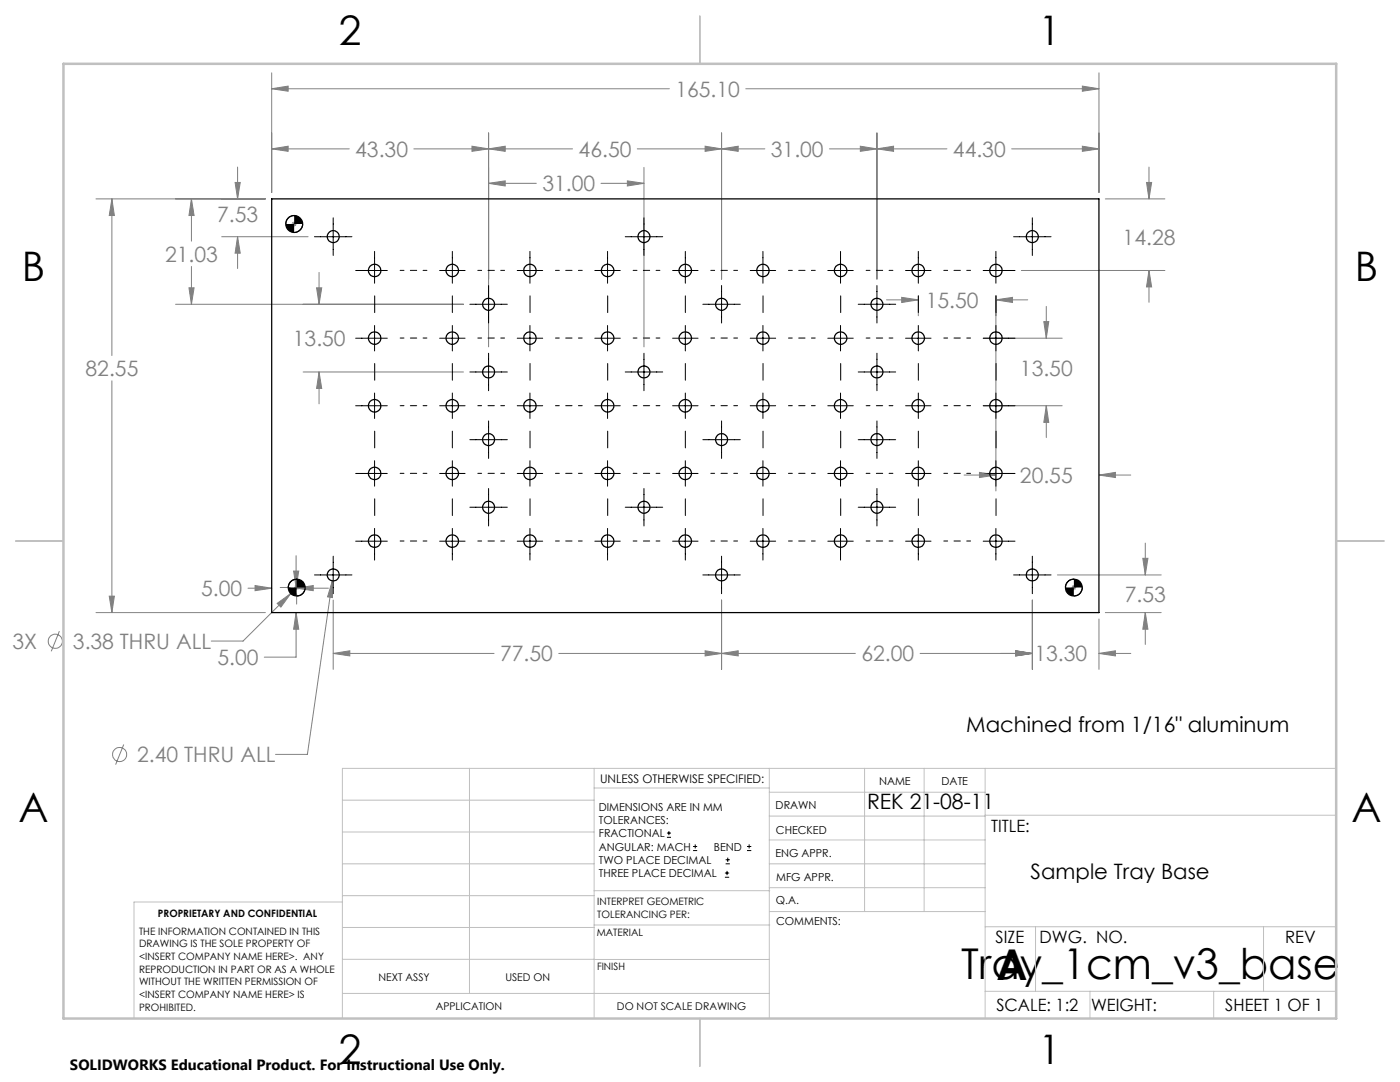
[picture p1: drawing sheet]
<svg xmlns="http://www.w3.org/2000/svg" width="279mm" height="216mm" viewBox="0 0 279 216" stroke-linecap="round" stroke-linejoin="round" font-family="sans-serif">
<g fill="none" stroke="#808080" stroke-width=".2">
<path d="M54.2 17.7l3.3-.5v1zM54.2 14.5v23.9M54.2 17.7h79.4M148.8 17.7h70.5M216 17.2l3.3 .5-3.3 .5zM219.3 14.5v23.9M19.2 39.7h33.8M22.3 39.7l.5 3.3h-1zM22.3 39.7v31.2M38.2 39.7l.5 3.3h-1zM38.2 39.7v8.4M46.9 36.4h1l-.5 3.3z"/>
<path d="M47.4 33.3v6.4M54.2 29.7l3.3-.5v1zM54.2 29.7h15.5M82.6 29.7h31.7M94.2 29.2l3.3 .5-3.3 .5zM97.5 29.7l3.3-.5v1zM97.5 36.6l3.3-.5v1zM97.5 26.5v42.7M97.5 36.6h9.5M119.9 36.6h8.6M125.2 36.1l3.3 .5-3.3 .5zM127.2 29.7h25.4"/>
<path d="M128.5 33.4v35.8M140.7 29.2l3.3 .5-3.3 .5zM144 29.7l3.3-.5v1zM144 26.5v29.2M165.5 29.7h23.5M171.7 29.2l3.3 .5-3.3 .5zM175 29.7l3.3-.5v1zM175 26.5v29.2M201.9 29.7h17.4M216 29.2l3.3 .5-3.3 .5zM220.6 39.7h11.9M228.8 36.4h1l-.5 3.3z"/>
<path d="M229.3 33.3v6.4M37.7 57.4h1l-.5 3.3zM38.2 53.2v7.5M44.2 47.2h17.3M47.4 47.2l.5 3.3h-1zM47.4 47.2v6.4M58.2 44.7h1M58.3 44.3l.8 .7M58.7 44.2v1M59.1 44.3l-.8 .7M63.2 57.4h1l-.5 3.3zM63.7 54.4v6.3"/>
<path d="M176.9 59.8h6.4M180 59.3l3.3 .5-3.3 .6zM183.3 59v4M198.8 59.8l3.3-.5v1.1zM198.8 59v39M198.8 59.8h6.3M203.8 54h28.7M229.3 54l.5 3.3h-1zM229.3 54v6.3M22.3 76v46.2M35 60.7h57.5M60.5 74.2h32"/>
<path d="M63.7 74.2l.5 3.3h-1zM63.7 74.2v6.4M196.3 67.5h15.7M208.3 64.2h1l-.5 3.3zM208.8 61.1v6.4M192.4 94.8h6.4M195.5 94.3l3.3 .5-3.3 .5zM196.3 81h15.7M208.8 81l.5 3.3h-1zM208.8 81v6.3M219.3 94.8l3.3-.5v1zM219.3 94.8h6.4"/>
<path d="M21.8 119h1l-.5 3.2zM49.5 117.4h4.7M50.9 116.8l3.3 .6-3.3 .5zM55.9 117.2h2M58 118.4l-9.5 9.5h-6.3M58.6 113.9h1l-.5 3.3zM58.7 117.2h1M58.8 116.9l.7 .7M59.1 110.9v6.3M59.2 117.4l3.3-.6v1.1zM59.2 118.5v2M59.2 117.4h6.3"/>
<path d="M59.2 116.7v1.1M59.5 116.9l-.7 .7M66.3 115.9l.1 3.3-1-.1zM66.3 115.9l-5 34.6h-6.3M66.5 119.7v13.9M144 119.7v13.9M206 119.7v13.9M211 114.7h20.7M213.8 117.2h1M214 116.9l.7 .7M214.3 116.7v1.1M214.7 116.9l-.7 .7"/>
<path d="M228.1 111.4h1l-.5 3.3zM228.6 108.4v6.3M11.9 125.9l-1.7 4.1M19.2 122.2h33.8M55.3 120.4l2.7-2-1.9 2.7zM59.1 122.2l.5 3.4h-1zM59.1 122.2v8.9h-6.4M66.5 130.4l3.3-.5v1zM66.5 130.4h32.1M111.5 130.4h59.2M140.7 129.9l3.3 .5-3.3 .5zM144 130.4l3.3-.5v1z"/>
<path d="M183.6 130.4h22.4M202.7 129.9l3.3 .5-3.3 .5zM219.3 130.4l3.3-.5v1zM219.3 123.5v10.1M219.3 130.4h6.4M220.6 122.2h11.1M228.6 122.2l.5 3.4h-1zM228.6 122.2v6.4M24.7 148.6l-1.6 4"/>
<circle cx="11" cy="128" r="1.41"/>
<circle cx="23.9" cy="150.6" r="1.42"/>
</g>
<g fill="none" stroke="#000" stroke-width=".2">
<path d="M58.7 43a1.69 1.69 0 0 0-1.7 1.7M60.4 44.7a1.69 1.69 0 0 1-1.7 1.7M62.8 47.2h7.4M66.5 43.5v7.5M71 54h6.3M74.8 50.2v6.3M87.7 54h5.1M90.3 50.2v6.3M97.5 57v7.5M103.2 54h5.1M105.8 50.2v6.3M118.7 54h5.1"/>
<path d="M121.2 50.2v6.3M124.8 47.2h7.5M128.5 43.5v7.5M134.2 54h5.1M136.8 50.2v6.3M144 57v7.5M149.7 54h5.1M152.3 50.2v6.3M165.2 54h5.1M167.7 50.2v6.3M175 57v7.5M180.7 54h5.1"/>
<path d="M183.3 50.2v6.3M196.2 54h6.4M198.8 50.2v6.3M202.3 47.2h7.5M206 43.5v7.5M71 67.5h6.3M74.8 64.9v5.1M74.8 78.4v5.1M87.7 67.5h5.1M90.3 64.9v5.1M90.3 78.4v5.1M93.8 74.2h7.4"/>
<path d="M93.8 60.7h7.4M97.5 70.5v7.5M103.2 67.5h5.1M105.8 64.9v5.1M105.8 78.4v5.1M118.7 67.5h5.1M121.2 64.9v5.1M121.2 78.4v5.1M124.8 74.2h7.5M128.5 70.5v7.5M134.2 67.5h5.1M136.8 64.9v5.1"/>
<path d="M136.8 78.4v5.1M140.3 60.7h7.4M149.7 67.5h5.1M152.3 64.9v5.1M152.3 78.4v5.1M165.2 67.5h5.1M167.7 64.9v5.1M167.7 78.4v5.1M171.3 74.2h7.5M171.3 60.7h7.5M175 70.5v7.5M180.7 67.5h5.1"/>
<path d="M183.3 64.9v5.1M183.3 78.4v5.1M196.2 67.5h6.4M198.8 64.9v5.1M198.8 78.4v5.1M71 81h6.3M71 94.5h6.3M74.8 91.9v5.1M87.7 81h5.1M87.7 94.5h5.1M90.3 91.9v5.1M93.8 87.7h7.4"/>
<path d="M97.5 84v7.5M97.5 97.5v7.5M103.2 81h5.1M103.2 94.5h5.1M105.8 91.9v5.1M118.7 81h5.1M118.7 94.5h5.1M121.2 91.9v5.1M128.5 97.5v7.5M134.2 81h5.1M134.2 94.5h5.1M136.8 91.9v5.1"/>
<path d="M140.3 87.7h7.4M144 84v7.5M149.7 81h5.1M149.7 94.5h5.1M152.3 91.9v5.1M165.2 81h5.1M165.2 94.5h5.1M167.7 91.9v5.1M171.3 87.7h7.5M175 84v7.5M175 97.5v7.5M180.7 81h5.1"/>
<path d="M180.7 94.5h5.1M183.3 91.9v5.1M196.2 81h6.4M196.2 94.5h6.4M198.8 91.9v5.1M59.2 115.6a1.69 1.69 0 0 0-1.7 1.6M60.9 117.2a1.69 1.69 0 0 1-1.7 1.7M62.8 114.7h7.4M66.5 111v7.5M71 108h6.3M74.8 105.4v6.4M87.7 108h5.1"/>
<path d="M90.3 105.4v6.4M93.8 101.2h7.4M103.2 108h5.1M105.8 105.4v6.4M118.7 108h5.1M121.2 105.4v6.4M124.8 101.2h7.5M134.2 108h5.1M136.8 105.4v6.4M140.3 114.7h7.4M144 111v7.5M149.7 108h5.1"/>
<path d="M152.3 105.4v6.4M165.2 108h5.1M167.7 105.4v6.4M171.3 101.2h7.5M180.7 108h5.1M183.3 105.4v6.4M196.2 108h6.4M198.8 105.4v6.4M202.3 114.7h7.5M206 111v7.5M214.3 115.6a1.69 1.69 0 0 0-1.7 1.6M216 117.2a1.69 1.69 0 0 1-1.7 1.7"/>
<path d="M133.1 167.1h.8M133.1 166.2h.8M133.5 165.8v.9M138.3 169.7h.8M138.3 168.9h.8M138.7 168.5v.8M144.7 175h.8M144.7 174.2h.8M144.8 172.4h.9M144.8 171.6h.9M145.1 173.8v.8M145.2 171.1v.9"/>
<path d="M149.1 169.7h.8M149.1 168.9h.8M149.5 168.5v.8"/>
</g>
<g fill="none" stroke="#c0c0c0" stroke-width=".2">
<path d="M68.3 159.7h50.3M93.7 153.3v44.9M118.6 153.3v49.9M118.6 157.2h34.9M153.5 153.3v49.9M153.5 158.1h43.1M172.5 153.3v28.6M184.4 153.3v28.6M196.6 153.3v49.9M266.7 153.3h-198.4v49.9M68.3 178.7h50.3M68.3 172.4h50.3"/>
<path d="M68.3 166h50.3M68.3 180h-41.6v23.2M118.6 177.7h35M153.5 167.6h43.1M153.5 162.8h43.1M153.5 172.4h43.1M153.5 177.1h43.1M196.6 162.7h70.1M68.3 198.2h85.2M68.3 191.4l85.2 .1M68.3 185.1h50.3M118.6 184.6h35"/>
<path d="M153.6 181.9h43M196.6 197.8h70.1M196.6 184.9h70.1M206.7 184.9v12.9M217.5 197.8v5.4M242.2 197.8v5.4M252.2 184.9v12.9"/>
</g>
<path d="M139.7 3.2v9.5M3.1 107.9h9.6M266.7 107.9h9.5M139.7 203.2v9.6" fill="none" stroke="#c0c0c0" stroke-width=".25"/>
<path d="M12.7 12.7h254v190.5h-254z" fill="none" stroke="#c0c0c0" stroke-width=".5"/>
<g fill="none" stroke="#000" stroke-width=".2" stroke-dasharray="15.2 1.3 1.3 1.3" stroke-dashoffset="14.5">
<path d="M79.9 54h5.3M95.4 54h5.3M110.9 54h5.3M126.4 54h5.3M141.9 54h5.3M157.4 54h5.3M172.9 54h5.3M188.4 54h5.3M79.9 67.5h5.3M95.4 67.5h5.3M110.9 67.5h5.3M126.4 67.5h5.3"/>
<path d="M141.9 67.5h5.3M157.4 67.5h5.3M172.9 67.5h5.3M188.4 67.5h5.3M79.9 94.5h5.3M79.9 81h5.3M95.4 94.5h5.3M95.4 81h5.3M110.9 94.5h5.3M110.9 81h5.3M126.4 94.5h5.3M126.4 81h5.3"/>
<path d="M141.9 94.5h5.3M141.9 81h5.3M157.4 94.5h5.3M157.4 81h5.3M172.9 94.5h5.3M172.9 81h5.3M188.4 94.5h5.3M188.4 81h5.3M79.9 108h5.3M95.4 108h5.3M110.9 108h5.3M126.4 108h5.3"/>
<path d="M141.9 108h5.3M157.4 108h5.3M172.9 108h5.3M188.4 108h5.3"/>
</g>
<g fill="none" stroke="#000" stroke-width=".2" stroke-dasharray="15.2 1.3 1.3 1.3">
<path d="M74.8 75.9v-3.4M74.8 62.4v-3.4M90.3 75.9v-3.4M90.3 62.4v-3.4M105.8 75.9v-3.4M105.8 62.4v-3.4M121.3 75.9v-3.4M121.3 62.4v-3.4M136.8 75.9v-3.4M136.8 62.4v-3.4M152.3 75.9v-3.4M152.3 62.4v-3.4"/>
<path d="M167.8 75.9v-3.4M167.8 62.4v-3.4M183.3 75.9v-3.4M183.3 62.4v-3.4M198.8 75.9v-3.4M198.8 62.4v-3.4M74.8 89.4v-3.4M90.3 89.4v-3.4M105.8 89.4v-3.4M121.3 89.4v-3.4M136.8 89.4v-3.4M152.3 89.4v-3.4"/>
<path d="M167.8 89.4v-3.4M183.3 89.4v-3.4M198.8 89.4v-3.4M74.8 102.9v-3.4M90.3 102.9v-3.4M105.8 102.9v-3.4M121.3 102.9v-3.4M136.8 102.9v-3.4M152.3 102.9v-3.4M167.8 102.9v-3.4M183.3 102.9v-3.4M198.8 102.9v-3.4"/>
</g>
<path d="M180 59.3l3.3 .5-3.3 .6zM198.8 59.8l3.3-.5v1.1zM208.3 64.2h1l-.5 3.3zM208.8 81l.5 3.3h-1zM229.3 54l.5 3.3h-1zM228.8 36.4h1l-.5 3.3zM195.5 94.3l3.3 .5-3.3 .5zM219.3 94.8l3.3-.5v1zM58.6 113.9h1l-.5 3.3zM59.1 122.2l.5 3.4h-1zM59.2 117.4l3.3-.6v1.1zM50.9 116.8l3.3 .6-3.3 .5zM202.7 129.9l3.3 .5-3.3 .5zM219.3 130.4l3.3-.5v1zM228.1 111.4h1l-.5 3.3zM228.6 122.2l.5 3.4h-1zM144 130.4l3.3-.5v1zM202.7 129.9l3.3 .5-3.3 .5zM66.5 130.4l3.3-.5v1zM140.7 129.9l3.3 .5-3.3 .5zM22.3 39.7l.5 3.3h-1zM21.8 119h1l-.5 3.2zM216 17.2l3.3 .5-3.3 .5zM54.2 17.7l3.3-.5v1zM47.4 47.2l.5 3.3h-1zM46.9 36.4h1l-.5 3.3zM94.2 29.2l3.3 .5-3.3 .5zM54.2 29.7l3.3-.5v1zM37.7 57.4h1l-.5 3.3zM38.2 39.7l.5 3.3h-1zM63.2 57.4h1l-.5 3.3zM63.7 74.2l.5 3.3h-1zM97.5 29.7l3.3-.5v1zM140.7 29.2l3.3 .5-3.3 .5zM144 29.7l3.3-.5v1zM171.7 29.2l3.3 .5-3.3 .5zM97.5 36.6l3.3-.5v1zM125.2 36.1l3.3 .5-3.3 .5zM55.3 120.4l.8 .7 1.9-2.7zM66.3 115.9l-.9 3.2 1 .1zM175 29.7l3.3-.5v1zM216 29.2l3.3 .5-3.3 .5z" fill="#808080"/>
<path d="M212.6 117.2a1.69 1.69 0 0 0 1.7 1.7v-1.7zM214.3 115.6v1.6h1.7a1.69 1.69 0 0 0-1.7-1.6zM57.5 117.2a1.69 1.69 0 0 0 1.7 1.7v-1.7zM59.2 115.6v1.6h1.7a1.69 1.69 0 0 0-1.7-1.6zM57 44.7a1.69 1.69 0 0 0 1.7 1.7v-1.7zM58.7 43v1.7h1.7a1.69 1.69 0 0 0-1.7-1.7z" fill="#000"/>
<g fill="none" stroke="#000" stroke-width=".25">
<path d="M54.2 39.7h165.1v82.5h-165.1z"/>
<circle cx="58.7" cy="44.7" r="1.68"/>
<circle cx="66.5" cy="47.2" r="1.21"/>
<circle cx="74.8" cy="54" r="1.25"/>
<circle cx="90.3" cy="54" r="1.25"/>
<circle cx="105.8" cy="54" r="1.24"/>
<circle cx="121.3" cy="54" r="1.25"/>
<circle cx="128.5" cy="47.2" r="1.21"/>
<circle cx="136.8" cy="54" r="1.24"/>
<circle cx="152.2" cy="54" r="1.24"/>
<circle cx="167.8" cy="54" r="1.25"/>
<circle cx="183.3" cy="54" r="1.24"/>
<circle cx="198.8" cy="54" r="1.25"/>
<circle cx="206" cy="47.2" r="1.22"/>
<circle cx="74.8" cy="67.5" r="1.25"/>
<circle cx="90.3" cy="67.5" r="1.25"/>
<circle cx="97.5" cy="74.2" r="1.2"/>
<circle cx="97.5" cy="60.7" r="1.2"/>
<circle cx="105.8" cy="67.5" r="1.24"/>
<circle cx="121.3" cy="67.5" r="1.25"/>
<circle cx="128.5" cy="74.2" r="1.2"/>
<circle cx="136.8" cy="67.5" r="1.24"/>
<circle cx="144" cy="60.7" r="1.2"/>
<circle cx="152.3" cy="67.5" r="1.24"/>
<circle cx="167.8" cy="67.5" r="1.25"/>
<circle cx="175" cy="74.2" r="1.2"/>
<circle cx="175" cy="60.7" r="1.2"/>
<circle cx="183.3" cy="67.5" r="1.24"/>
<circle cx="198.8" cy="67.5" r="1.25"/>
<circle cx="74.8" cy="81" r="1.26"/>
<circle cx="74.8" cy="94.5" r="1.25"/>
<circle cx="90.2" cy="81" r="1.26"/>
<circle cx="90.3" cy="94.5" r="1.25"/>
<circle cx="97.5" cy="87.7" r="1.2"/>
<circle cx="105.7" cy="81" r="1.25"/>
<circle cx="105.8" cy="94.5" r="1.24"/>
<circle cx="121.3" cy="81" r="1.26"/>
<circle cx="121.3" cy="94.5" r="1.25"/>
<circle cx="136.8" cy="81" r="1.25"/>
<circle cx="136.8" cy="94.5" r="1.24"/>
<circle cx="144" cy="87.7" r="1.2"/>
<circle cx="152.2" cy="81" r="1.25"/>
<circle cx="152.2" cy="94.5" r="1.24"/>
<circle cx="167.8" cy="81" r="1.26"/>
<circle cx="167.8" cy="94.5" r="1.25"/>
<circle cx="175" cy="87.7" r="1.2"/>
<circle cx="183.3" cy="81" r="1.25"/>
<circle cx="183.3" cy="94.5" r="1.24"/>
<circle cx="198.8" cy="81" r="1.26"/>
<circle cx="198.8" cy="94.5" r="1.25"/>
<circle cx="59.2" cy="117.3" r="1.69"/>
<circle cx="66.5" cy="114.7" r="1.2"/>
<circle cx="74.8" cy="108" r="1.25"/>
<circle cx="90.3" cy="108" r="1.25"/>
<circle cx="97.5" cy="101.2" r="1.2"/>
<circle cx="105.8" cy="108" r="1.24"/>
<circle cx="121.3" cy="108" r="1.25"/>
<circle cx="128.5" cy="101.2" r="1.2"/>
<circle cx="136.8" cy="108" r="1.24"/>
<circle cx="144" cy="114.7" r="1.2"/>
<circle cx="152.3" cy="108" r="1.24"/>
<circle cx="167.8" cy="108" r="1.25"/>
<circle cx="175" cy="101.2" r="1.2"/>
<circle cx="183.3" cy="108" r="1.24"/>
<circle cx="198.8" cy="108" r="1.25"/>
<circle cx="206" cy="114.7" r="1.21"/>
<circle cx="214.3" cy="117.3" r="1.69"/>
</g>
<g font-size="8.5">
<text x="191.8" y="195.4">Tray_1cm_v3_base</text>
<text x="198.9" y="195.5">A</text>
</g>
<g font-size="8.1">
<text x="67.6" y="8.9">2</text>
<text x="207.3" y="8.9">1</text>
<text x="4.4" y="56.2">B</text>
<text x="270.4" y="56.2">B</text>
<text x="3.7" y="164.1">A</text>
<text x="269.7" y="164.1">A</text>
<text x="67.6" y="212.4">2</text>
<text x="207.3" y="212.4">1</text>
</g>
<g font-size="4.2" fill="#808080">
<text x="134.8" y="19.3">165.10</text>
<text x="70.9" y="31.3">43.30</text>
<text x="115.5" y="31.3">46.50</text>
<text x="153.8" y="31.3">31.00</text>
<text x="190.2" y="31.3">44.30</text>
<text x="108.2" y="38.2">31.00</text>
<text x="43.3" y="44.2">7.53</text>
<text x="33" y="52.2">21.03</text>
<text x="224" y="49">14.28</text>
<text x="184.8" y="61.4">15.50</text>
<text x="58.4" y="69.1">13.50</text>
<text x="17.1" y="75.1">82.55</text>
<text x="203.5" y="75.1">13.50</text>
<text x="203.5" y="96.4">20.55</text>
<text x="40.1" y="118.9">5.00</text>
<text x="224.5" y="120.1">7.53</text>
<text x="2.5" y="129.5">3X</text>
<text x="14.6" y="129.5">3.38 THRU ALL</text>
<text x="99.8" y="132">77.50</text>
<text x="171.9" y="132">62.00</text>
<text x="206.4" y="132">13.30</text>
<text x="43.4" y="132.7">5.00</text>
<text x="27.4" y="152.1">2.40 THRU ALL</text>
</g>
<g font-size="4.2">
<text x="192.8" y="146">Machined from 1/16&quot; aluminum</text>
<text x="173" y="161.4">REK 21-08-11</text>
<text x="205.7" y="175.4">Sample Tray Base</text>
</g>
<g font-size="3.4">
<text x="197.8" y="166">TITLE:</text>
<text x="198.7" y="188.1">SIZE</text>
<text x="207.5" y="188.1">DWG. NO.</text>
<text x="256.5" y="188.2">REV</text>
<text x="198.8" y="201.7">SCALE: 1:2</text>
<text x="217.7" y="201.8">WEIGHT:</text>
<text x="244.5" y="201.7">SHEET 1 OF 1</text>
</g>
<text font-size="3" x="14" y="213.5">SOLIDWORKS Educational Product. For Instructional Use Only.</text>
<text font-size="2.4" x="119.8" y="156.2">UNLESS OTHERWISE SPECIFIED:</text>
<g font-size="2.2">
<text x="119.5" y="161.8">DIMENSIONS ARE IN MM</text>
<text x="154.8" y="161.4">DRAWN</text>
<text x="175.4" y="156.6">NAME</text>
<text x="187.9" y="156.7">DATE</text>
<text x="119.5" y="164.4">TOLERANCES:</text>
<text x="119.5" y="167.1">FRACTIONAL</text>
<text x="154.9" y="166.3">CHECKED</text>
<text x="119.5" y="169.7">ANGULAR: MACH</text>
<text x="119.5" y="172.4">TWO PLACE DECIMAL</text>
<text x="142.5" y="169.7">BEND</text>
<text x="154.8" y="171">ENG APPR.</text>
<text x="119.5" y="175">THREE PLACE DECIMAL</text>
<text x="154.9" y="175.7">MFG APPR.</text>
<text x="154.9" y="180.4">Q.A.</text>
<text x="154.9" y="184.6">COMMENTS:</text>
</g>
<g font-size="2.1">
<text x="75.5" y="195.7">NEXT ASSY</text>
<text x="100.9" y="195.7">USED ON</text>
<text x="86.9" y="201.5">APPLICATION</text>
<text x="123.1" y="201.6">DO NOT SCALE DRAWING</text>
</g>
<g font-size="2">
<text x="31.5" y="182.9">PROPRIETARY AND CONFIDENTIAL</text>
<text x="119.2" y="180.6">INTERPRET GEOMETRIC</text>
<text x="119.2" y="183.1">TOLERANCING PER:</text>
<text x="27.8" y="186.5">THE INFORMATION CONTAINED IN THIS</text>
<text x="27.8" y="189">DRAWING IS THE SOLE PROPERTY OF</text>
<text x="27.8" y="191.6">&lt;INSERT COMPANY NAME HERE&gt;. ANY</text>
<text x="119.1" y="186.7">MATERIAL</text>
<text x="27.8" y="194.1">REPRODUCTION IN PART OR AS A WHOLE</text>
<text x="27.8" y="196.6">WITHOUT THE WRITTEN PERMISSION OF</text>
<text x="119.1" y="193.5">FINISH</text>
<text x="27.8" y="199.1">&lt;INSERT COMPANY NAME HERE&gt; IS</text>
<text x="27.8" y="201.7">PROHIBITED.</text>
</g>
</svg>
